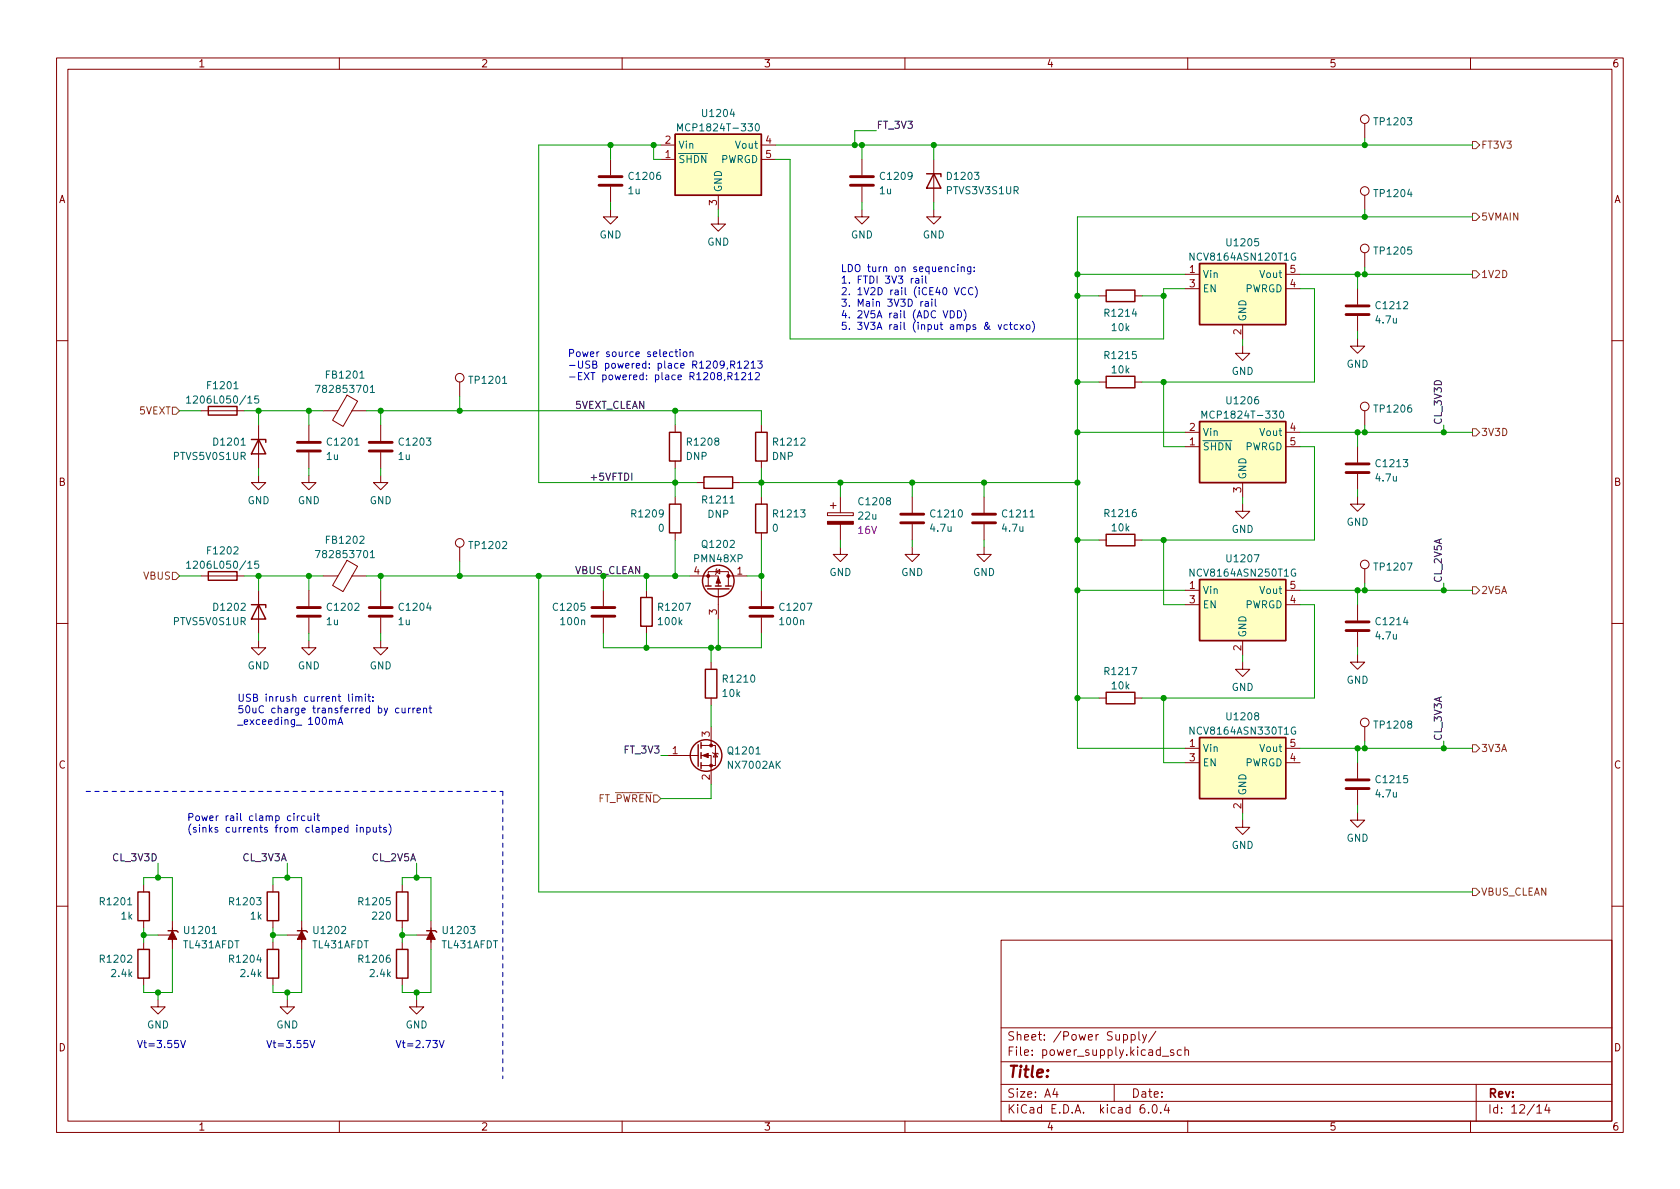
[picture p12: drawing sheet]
<svg xmlns="http://www.w3.org/2000/svg" width="297mm" height="210mm" viewBox="0 0 297 210" stroke-linecap="round" stroke-linejoin="round" font-family="sans-serif">
<g fill="none" stroke="#840000" stroke-width=".18">
<path d="M10 10.2h277v190.1h-277zM12 12.2h273v186.1h-273zM60 10.2v2M110 10.2v2M160 10.2v2M210 10.2v2M260 10.2v2M107.9 37.1v1.2h1.3l-1.3 1.3-1.2-1.3h1.2M107.9 28.2v2.8M107.9 33v2.8M116.8 28.2h2.6M116.8 25.6h2.6"/>
<path d="M127 38.3v1.3h1.3l-1.3 1.3-1.3-1.3h1.3M127 34.5v2.6M134.6 28.2h2.6M134.6 25.6h2.6M152.4 37.1v1.2h1.3l-1.3 1.3-1.3-1.3h1.3M152.4 28.2v2.8M152.4 33v2.8M165.1 37.1v1.2h1.3l-1.3 1.3-1.3-1.3h1.3M165.1 28.2v7.6M241.3 21.8v2.6M241.3 34.5v2.6M194.3 52.3h1.3"/>
<path d="M200.7 52.3h1.2M209.5 48.5h2.6M209.5 51h2.6M219.7 57.4v2.5M227.3 48.5h2.6M227.3 51h2.6M240 59.9v1.3h1.3l-1.3 1.3-1.2-1.3h1.2M240 51v2.8M240 55.9v2.8M241.3 44.7v2.5M10 60.2h2M35.6 72.6h7.6"/>
<path d="M45.7 75.2v7.6M54.6 75.2v2.8M57.1 72.6h2.6M61.4 69.9l1.8 1-2.5 4.5-1.9-1.1zM62.2 72.6h2.6M67.3 75.2v2.8M81.3 67.6v2.5M119.4 75.2v1.2M134.6 75.2v1.2M194.3 67.6h1.3M200.7 67.6h1.2M209.5 79h2.6"/>
<path d="M209.5 76.4h2.6M219.7 61.2v1.3h1.3l-1.3 1.2-1.3-1.2h1.3M227.3 79h2.6M227.3 76.4h2.6M240 79v2.8M241.3 72.6v2.6M285 60.2h2M45.7 84.1v1.2h1.3l-1.3 1.3-1.3-1.3h1.3M54.6 84.1v1.2h1.3l-1.3 1.3-1.3-1.3h1.3M54.6 80v2.8M61.4 99.1l1.8 1-2.5 4.5-1.9-1.1zM67.3 84.1v1.2h1.3l-1.3 1.3-1.3-1.3h1.3"/>
<path d="M67.3 80v2.8M81.3 96.8v2.5M119.4 81.5v1.3M119.4 87.9v1.2M119.4 94.2v1.3M123.2 85.3h1.3M129.5 85.3h1.3M134.6 81.5v1.3M134.6 87.9v1.2M134.6 94.2v1.3M146.3 90.7h4.6v.5h-4.6zM146.8 89.4h1"/>
<path d="M147.3 88.9v1M148.6 96.8v1.2h1.3l-1.3 1.3-1.3-1.3h1.3M148.6 87.9v2.8M148.6 92.7v2.8M161.3 96.8v1.2h1.3l-1.3 1.3-1.3-1.3h1.3M161.3 87.9v2.8M161.3 92.7v2.8M174 96.8v1.2h1.3l-1.3 1.3-1.3-1.3h1.3M174 87.9v2.8M174 92.7v2.8M194.3 95.5h1.3M200.7 95.5h1.2"/>
<path d="M219.7 89.1v1.3h1.3l-1.3 1.3-1.3-1.3h1.3M219.7 85.3v2.6M240 87.9v1.2h1.3l-1.3 1.3-1.2-1.3h1.2M240 83.8v2.8M10 110.2h2M35.6 101.8h7.6M45.7 113.3v1.2h1.3l-1.3 1.3-1.3-1.3h1.3M45.7 104.4v7.6M54.6 113.3v1.2h1.3l-1.3 1.3-1.3-1.3h1.3M54.6 104.4v2.8M54.6 109.2v2.8M57.1 101.8h2.6"/>
<path d="M62.2 101.8h2.6M67.3 113.3v1.2h1.3l-1.3 1.3-1.3-1.3h1.3M67.3 104.4v2.8M67.3 109.2v2.8M106.7 104.4v2.8M106.7 109.2v2.8M114.3 104.4v1.3M114.3 110.7v1.3M121.9 101.8h5.1v1.8M125.2 103.6v-2.5h3.6v2.5M125.7 117.1v1.3M126.6 101.1l.7-.4v.8z"/>
<path d="M126.7 100.6l-.1 .1v.8l-.1 .1M127 104.1v5.4M128.8 101.8h3.3M134.6 104.4v2.8M134.6 109.2v2.8M209.5 104.4h2.6M209.5 106.9h2.6M219.7 117.1v1.3h1.3l-1.3 1.2-1.3-1.2h1.3M219.7 113.3v2.5M227.3 104.4h2.6M227.3 106.9h2.6M240 115.8v1.3h1.3l-1.3 1.3-1.2-1.3h1.2"/>
<path d="M240 106.9v2.8M240 111.8v2.7M241.3 100.6v2.5M285 110.2h2M118.1 133.6h5.3M124 133.6h1.7v5.1M124 131.8h2.5v3.6h-2.5M125.7 123.4v1.3M125.7 128.5v3.3M126 133.1l.1 .1h.8l.1 .1M126.5 133.2l.4 .7h-.8zM194.3 123.4h1.3"/>
<path d="M200.7 123.4h1.2M209.5 132.3h2.6M209.5 134.9h2.6M227.3 132.3h2.6M227.3 134.9h2.6M240 134.9v2.8M240 139.7v2.8M241.3 128.5v2.6M25.4 156.5v1.2M48.3 156.5v1.2M71.1 156.5v1.2M219.7 145v1.3h1.3l-1.3 1.3-1.3-1.3h1.3"/>
<path d="M219.7 141.2v2.6M240 143.8v1.2h1.3l-1.3 1.3-1.2-1.3h1.2M10 160.2h2M25.4 162.8v1.3M25.4 166.6v1.3M25.4 173v1.2M27.9 176.8v1.2h1.3l-1.3 1.3-1.2-1.3h1.2M27.9 165.3h2.6M30.5 164.1v2.5M30.5 162.8v5.1M48.3 162.8v1.3M48.3 166.6v1.3"/>
<path d="M48.3 173v1.2M50.8 176.8v1.2h1.3l-1.3 1.3-1.3-1.3h1.3M50.8 165.3h2.5M53.3 164.1v2.5M53.3 162.8v5.1M71.1 162.8v1.3M71.1 166.6v1.3M71.1 173v1.2M73.7 176.8v1.2h1.2l-1.2 1.3-1.3-1.3h1.3M73.7 165.3h2.5M76.2 164.1v2.5M76.2 162.8v5.1"/>
<path d="M177 166.3h108v32h-108zM285 160.2h2M60 198.3v2M110 198.3v2M160 198.3v2M177 194.8h108M177 191.8h108M177 187.8h108M177 181.8h108M186.5 192.5l-.4 1h1M186.9 193v1M197 191.8v3"/>
<path d="M200 183l.4-.1 .3 .3v.4l-.1 .3h-.6M200 182.9v1.5M201.4 182.4v1.3l.2 .2M202 182.9l.4 1M202.3 195.3a.59 .59 0 0 0-.7 .7v.5l.1 .3h.4l.3-.1v-.5l-.1-.2-.4-.1-.3 .3M202.7 182.9l-.5 1.4-.2 .1M203.1 196.7v.1M203.9 195.4l.2-.1a.81 .81 0 0 1 .6 .7 .81 .81 0 0 1-.3 .8h-.2a.81 .81 0 0 1-.6-.6 .81 .81 0 0 1 .3-.8zM204.4 182.4l-1.3 1.9M205.2 196.7v.1M205.5 186.8h1.1M206.2 195.3l-.3 1h.9"/>
<path d="M206.6 195.8v1M207.5 185.7l-.4-.1-.2 .2 .1 .3 .5 .1v.4h-.6M208.9 185.7l-.5-.1-.3 .3v.4l.2 .3h.6M209.5 185.8l.2-.2 .4 .1v.9M209.5 185.1v1.5M210 198.3v2M260 198.3v2M261 191.8v6.5M271.7 195.8l.5-.5v1.5M271.7 196.8h.9M273.5 195.3l-.4 1h1M273.9 195.8v1"/>
<circle cx="241.3" cy="21.1" r=".76"/>
<circle cx="241.3" cy="33.8" r=".76"/>
<circle cx="241.3" cy="43.9" r=".76"/>
<circle cx="81.3" cy="66.8" r=".76"/>
<circle cx="241.3" cy="71.9" r=".76"/>
<circle cx="81.3" cy="96" r=".76"/>
<circle cx="241.3" cy="99.8" r=".76"/>
<circle cx="241.3" cy="127.8" r=".76"/>
</g>
<g fill="#ffffc2" stroke="#ffffc2" stroke-width=".18">
<path d="M212.1 130.4h15.2v10.8h-15.2z"/>
<path d="M212.1 102.5h15.2v10.8h-15.2z"/>
<path d="M212.1 46.6h15.2v10.8h-15.2z"/>
<path d="M119.4 23.7h15.2v10.8h-15.2z"/>
<path d="M212.1 74.5h15.2v10.8h-15.2z"/>
</g>
<g fill="none" stroke="#840000" stroke-width=".25">
<path d="M119.4 23.7h15.2v10.8h-15.2zM163.8 30.7h2.6v.5M165.1 30.7l1.3 2.6h-2.6zM195.6 51.3h5.1v2h-5.1zM212.1 46.6h15.2v10.8h-15.2zM36.8 71.9h5.1v1.5h-5.1zM44.4 77.7h2.6v.5M45.7 77.7l1.3 2.6h-2.6zM118.4 76.4h2v5.1h-2zM133.6 76.4h2v5.1h-2zM195.6 66.5h5.1v2.1h-5.1zM212.1 74.5h15.2v10.8h-15.2z"/>
<path d="M118.4 89.1h2v5.1h-2zM124.5 84.3h5v2.1h-5zM133.6 89.1h2v5.1h-2zM195.6 94.5h5.1v2h-5.1zM36.8 101.1h5.1v1.5h-5.1zM44.4 106.9h2.6v.5M45.7 106.9l1.3 2.6h-2.6zM113.3 105.7h2v5h-2zM124.7 118.4h2v5h-2zM124.7 103.6h1M125.1 104.1h3.8M126.5 103.6h1"/>
<path d="M128.3 103.6h1M212.1 102.5h15.2v10.8h-15.2zM123.4 131.7v3.8M124 131.3v1M124 133.1v1M124 134.9v1M195.6 122.4h5.1v2.1h-5.1zM212.1 130.4h15.2v10.8h-15.2zM24.4 157.7h2v5.1h-2zM47.2 157.7h2.1v5.1h-2.1zM70.1 157.7h2v5.1h-2zM24.4 167.9h2v5.1h-2z"/>
<path d="M29.7 164.6h1.5l.3 .2M47.2 167.9h2.1v5.1h-2.1zM52.6 164.6h1.5l.3 .2M70.1 167.9h2v5.1h-2zM75.4 164.6h1.6l.2 .2"/>
<circle cx="127" cy="102.7" r="2.79"/>
<circle cx="124.8" cy="133.6" r="2.79"/>
</g>
<g fill="none" stroke="#006464" stroke-width=".18">
<path d="M119.8 23.2v-1.3l.4 .9 .4-.9v1.3M133.7 22l.1-.1a.68 .68 0 0 1 .5 .6 .68 .68 0 0 1-.5 .7l-.1-.2-.2-.3zM229 44.8a.59 .59 0 0 0-.7 .6 .59 .59 0 0 0 .7 .6l.1-.5h-.3M33 70.4l.4-.4v1.3M33 71.3h.7M45.7 70h-.6l-.1 .6 .2-.1 .4 .1 .2 .1-.1 .5-.2 .1-.5-.1M55.7 68.1h.9l-.5 1.3M63.6 66.9h.8M65.5 68.5l.3-.4v1.3M65.5 69.4h.7M212.5 74v-1.3l.4 .9 .5-.9v1.3M226.4 72.8l.1-.1a.68 .68 0 0 1 .5 .6 .68 .68 0 0 1-.5 .7l-.1-.2-.2-.3z"/>
<path d="M33 99.6l.4-.4v1.3M45.7 99.2h-.6l-.1 .6 .2-.1 .4 .1 .2 .2-.1 .4-.2 .1-.5-.1M55.7 97.3h.9l-.5 1.3M65.5 97.7l.3-.4v1.3M65.5 98.6h.7M33 100.5h.7M229 100.7a.59 .59 0 0 0-.7 .6 .59 .59 0 0 0 .7 .5l.1-.4h-.3M229 128.6a.59 .59 0 0 0-.7 .6 .59 .59 0 0 0 .7 .6l.1-.5h-.3"/>
</g>
<g fill="#840000" stroke="#840000" stroke-width=".18">
<path d="M30.5 164.6l.7 1.5h-1.5z"/>
<path d="M124.2 133.6l1-.4v.8z"/>
<path d="M146.3 92.2h4.6v.5h-4.6z"/>
<path d="M53.3 164.6l.8 1.5h-1.5z"/>
<path d="M76.2 164.6l.8 1.5h-1.6z"/>
<path d="M127 102.1l.4 1h-.8z"/>
<circle cx="125.7" cy="135.4" r=".25"/>
<circle cx="125.7" cy="131.8" r=".25"/>
<circle cx="125.2" cy="101.8" r=".25"/>
<circle cx="128.8" cy="101.8" r=".25"/>
</g>
<g fill="none" stroke="#840000" stroke-width=".51">
<path d="M105.9 32.8h4.1M105.9 31.2h4.1M150.4 32.8h4M150.4 31.2h4M238 55.6h4.1M238 54.1h4.1M52.6 79.8h4M52.6 78.2h4M65.3 79.8h4M65.3 78.2h4M159.3 92.5h4M159.3 90.9h4"/>
<path d="M172 92.5h4M172 90.9h4M238 83.6h4.1M238 82h4.1M52.6 109h4M52.6 107.4h4M65.3 109h4M65.3 107.4h4M104.6 109h4.1M104.6 107.4h4.1M132.6 109h4.1M132.6 107.4h4.1"/>
<path d="M238 111.5h4.1M238 110h4.1M238 139.4h4.1M238 137.9h4.1"/>
</g>
<path d="M260.3 37.7h.7l.6 .6-.6 .7h-.7zM260.3 25h.7l.6 .6-.6 .7h-.7zM260.3 47.9h.7l.6 .6-.6 .6h-.7zM30.5 72h.6l.6 .6-.6 .7h-.6zM260.3 75.8h.7l.6 .6-.6 .7h-.7zM30.5 101.2h.6l.6 .6-.6 .7h-.6zM260.3 103.8h.7l.6 .6-.6 .6h-.7zM260.3 131.7h.7l.6 .6-.6 .7h-.7zM115.6 140.6h.6l.6 .6-.6 .7h-.6zM260.3 157.1h.7l.6 .6-.6 .7h-.7z" fill="none" stroke="#725600" stroke-width=".18"/>
<g fill="none" stroke="#0000c2" stroke-width=".18">
<path d="M161.5 49.2l-.4 .3M161.9 49.3h.5l.1 .8M162.5 49.5l-.5 .1-.1 .2 .1 .3 .5-.1M162.8 53.3v.9M163.1 49.2v.9M163.2 53.3l-.4 .3M163.6 53.4h.5v.8M163.7 48.8v1.1l.1 .2M164.1 53.6l-.4 .1-.2 .2 .2 .3 .4-.1M164.8 53.3v.9M165.4 52.9v1.1l.1 .2M168 54.9a.64 .64 0 0 1 .8 .7 .64 .64 0 0 1-.8 .6z"/>
<path d="M168.7 50.9l.5 1.2 .4-1.2M168.8 47.2h-.4l-.2 .2 .1 .6h.5M169.3 54.9a.64 .64 0 0 1 .7 .7 .64 .64 0 0 1-.7 .6zM169.3 46.8v.1M169.3 47.2v.8M170 47.3l.1-.1h.3l.1 .8M170 47.2v.8M170.4 54.8a1.46 1.46 0 0 1 0 1.9M170.7 51a.6 .6 0 0 0-.8 .4 .6 .6 0 0 0 .6 .7l.2-.1M171.6 47.2v1l-.2 .3-.3-.1M171.6 47.2h-.3l-.3 .2 .2 .6h.4M172 51a.6 .6 0 0 0-.8 .4 .6 .6 0 0 0 .6 .7l.2-.1"/>
<path d="M172.3 47.9v.1M172.3 47.2v.2M172.4 50.7a1.46 1.46 0 0 1 0 1.9M176.5 57.4l.3 .9 .3-.9M178.1 57.5l-.3-.1-.3 .3 .1 .5h.5M178.5 57.4h.5M178.7 57v1.1l.3 .2M179.9 57.5l-.3-.1-.3 .3 .1 .5h.5M180.4 57.4l.6 .9M181 57.4l-.6 .9M181.5 57.5l.2-.1 .3 .1 .1 .5-.1 .2-.3 .1-.2-.2zM182.5 56.8a1.46 1.46 0 0 1 0 1.9"/>
<path d="M119.3 62.2h.5M119.5 61.8v1.1l.3 .2M120.2 61.8v.1M120.2 62.2v.9M120.9 62.3l.3-.1 .3 .3v.3l-.3 .3-.3-.1-.1-.2zM122 62.3l.2-.1 .3 .1v.8M122 62.2v.9M128.7 66.5h.6l.1-.2v-.3l-.7-.1v1.2M129 66.5l.4 .6M129.2 64.5l.6-.1 .1-.1v-.3l-.7-.2v1.3M129.5 64.5l.4 .6M129.9 66.2l.4-.3v1.2"/>
<path d="M129.9 67.1h.7M130.4 64.2l.4-.4v1.3M130.4 65.1h.7M131.1 66l.5-.1 .3 .3-.8 .9h.8M131.6 64l.5-.2 .2 .4-.7 .9h.7M132.3 66.2l.4-.3v1.2M132.3 67.1h.8M132.8 64.2l.4-.4v1.3M132.8 65.1h.7M133.5 66l.5-.1 .3 .3-.8 .9h.8M134 63.8h.8l-.5 .5 .4 .1v.6l-.2 .1-.5-.1M58.3 127.4l.1-.1h.3l.1 .8"/>
<path d="M58.8 127.4l.2-.1h.3v.8M59.8 128.1l.4-1.3 .4 1.3M59.9 127.7h.6M61.6 122.7v1.1l.2 .2M62.3 122.7v.2M62.3 123.2v.8M62.9 123.3l.2-.1h.3l.1 .8M62.9 123.2v.8M63.5 123.4l.1-.2h.3l.1 .8M64.6 122.7v.2M64.6 123.2v.8M65 123.2h.5"/>
<path d="M65.2 122.7v1.1l.3 .2M65.9 123.9v.1M65.9 123.2v.2M70.5 125.3l-.3-.1-.3 .3 .1 .5h.5M71.1 125.2v.8l.3 .1 .2-.2M71.6 125.2v.9M72.2 125.2v.9M72.6 125.2l-.4 .3M73 125.2v.9M73.4 125.2l-.4 .3M73.7 125.6l.6-.1v-.2l-.4-.1-.2 .2 .1 .6h.5M74.9 125.3l.2-.1 .3 .1v.8"/>
<path d="M74.9 125.2v.9M75.9 125.2h.4M76 124.8v1.1l.3 .2M52 143.8v.2M52 144.3v.8M52.6 144.3v.8M52.9 144.3l-.3 .2M53.9 144.3h-.4l-.2 .2 .1 .6h.5M54.4 144.3l.1 .8h.3l.2-.1M55 144.3v.8M55.6 143.8v.2M55.6 144.3v.8"/>
<path d="M56 144.3h.5M56.2 143.8v1.1l.3 .2M63.1 145.9v.1M63.1 146.3v.9M63.7 146.4l.2-.1 .3 .1v.8M63.7 146.3v.9M64.8 146.4l.4-.1 .3 .3-.2 .5h-.5M64.8 146.3v1.3M66 146.3l.1 .8 .3 .1 .1-.2M66.5 146.3v.9M67 146.3h.4M67.1 145.9v1.1l.3 .2"/>
<path d="M68.3 146.4l-.3-.1-.2 .2 .1 .2 .4 .1v.3h-.5M68.8 145.7a1.46 1.46 0 0 1 0 1.9M31.9 184l.5 1.3 .4-1.3M54.8 184l.4 1.3 .5-1.3M77.7 184l.4 1.3 .4-1.3"/>
</g>
<path d="M15.2 139.9h73.7M88.9 139.9v50.8" fill="none" stroke="#0000c2" stroke-width=".18" stroke-dasharray=".8 .8"/>
<g fill="none" stroke="#009600" stroke-width=".18">
<path d="M107.9 25.6v2.6M107.9 35.8v1.3M115.6 25.6v2.6h1.2M116.8 25.6h-21.6v59.7h28M127 37.1v1.2M137.2 28.2h2.5v31.7h66v-8.9h3.8M137.2 25.6h123.1M152.4 25.6v2.6M152.4 35.8v1.3M154.9 23.1h-3.8v2.5M165.1 25.6v2.6M165.1 35.8v1.3"/>
<path d="M241.3 24.4v1.2M241.3 37.1v1.2M260.3 38.3h-69.8v94h19M190.5 48.5h19M190.5 52.3h3.8M201.9 52.3h3.8M219.7 59.9v1.3M229.9 51h2.5v16.6h-30.5M229.9 48.5h30.4M240 48.5v2.5M240 58.7v1.2M241.3 47.2v1.3"/>
<path d="M31.7 72.6h3.9M43.2 72.6h13.9M45.7 72.6v2.6M54.6 72.6v2.6M64.8 72.6h69.8v2.6M67.3 72.6v2.6M81.3 70.1v2.5M119.4 72.6v2.6M190.5 76.4h19M190.5 67.6h3.8M205.7 67.6v11.4h3.8M229.9 79h2.5v16.5h-30.5"/>
<path d="M229.9 76.4h30.4M240 76.4v2.6M241.3 75.2v1.2M255.3 75.2v1.2M45.7 82.8v1.3M54.6 82.8v1.3M67.3 82.8v1.3M81.3 99.3v2.5M119.4 82.8v5.1M119.4 95.5v6.3M130.8 85.3h59.7M134.6 82.8v5.1"/>
<path d="M134.6 95.5v8.9M148.6 85.3v2.6M148.6 95.5v1.3M161.3 85.3v2.6M161.3 95.5v1.3M174 85.3v2.6M174 95.5v1.3M190.5 95.5h3.8M205.7 95.5v11.4h3.8M219.7 87.9v1.2M240 86.6v1.3M31.7 101.8h3.9"/>
<path d="M43.2 101.8h13.9M45.7 101.8v2.6M45.7 112v1.3M54.6 101.8v2.6M54.6 112v1.3M64.8 101.8h57.1M67.3 101.8v2.6M67.3 112v1.3M95.2 101.8v55.9h165.1M106.7 112v2.5h27.9v-2.5M106.7 101.8v2.6M114.3 101.8v2.6"/>
<path d="M114.3 112v2.5M125.7 114.5v2.6M127 109.5v5M132.1 101.8h2.5M190.5 104.4h19M219.7 115.8v1.3M229.9 106.9h2.5v16.5h-30.5M229.9 104.4h30.4M240 104.4v2.5M240 114.5v1.3M241.3 103.1v1.3M255.3 103.1v1.3"/>
<path d="M116.8 133.6h1.3M125.7 124.7v3.8M125.7 138.7v2.5h-8.9M190.5 123.4h3.8M205.7 123.4v11.5h3.8M229.9 132.3h30.4M240 132.3v2.6M241.3 131.1v1.2M255.3 131.1v1.2M25.4 156.5v-1.3h5.1v7.6M27.9 152.6v2.6M48.3 156.5v-1.3h5v7.6"/>
<path d="M50.8 152.6v2.6M71.1 156.5v-1.3h5.1v7.6M73.7 152.6v2.6M219.7 143.8v1.2M240 142.5v1.3M25.4 164.1v2.5M25.4 165.3h2.5M27.9 175.5v1.3M30.5 167.9v7.6h-5.1v-1.3M48.3 164.1v2.5M48.3 165.3h2.5M50.8 175.5v1.3"/>
<path d="M53.3 167.9v7.6h-5v-1.3M71.1 165.3h2.6M71.1 164.1v2.5M73.7 175.5v1.3M76.2 167.9v7.6h-5.1v-1.3"/>
</g>
<g fill="#009600" stroke="#009600" stroke-width=".18">
<circle cx="241.3" cy="38.3" r=".46"/>
<circle cx="241.3" cy="25.6" r=".46"/>
<circle cx="240" cy="48.5" r=".46"/>
<circle cx="255.3" cy="104.4" r=".46"/>
<circle cx="255.3" cy="76.4" r=".46"/>
<circle cx="241.3" cy="48.5" r=".46"/>
<circle cx="240" cy="76.4" r=".46"/>
<circle cx="241.3" cy="76.4" r=".46"/>
<circle cx="152.4" cy="25.6" r=".46"/>
<circle cx="165.1" cy="25.6" r=".46"/>
<circle cx="107.9" cy="25.6" r=".46"/>
<circle cx="115.6" cy="25.6" r=".46"/>
<circle cx="151.1" cy="25.6" r=".46"/>
<circle cx="240" cy="104.4" r=".46"/>
<circle cx="241.3" cy="104.4" r=".46"/>
<circle cx="241.3" cy="132.3" r=".46"/>
<circle cx="255.3" cy="132.3" r=".46"/>
<circle cx="240" cy="132.3" r=".46"/>
<circle cx="205.7" cy="52.3" r=".46"/>
<circle cx="190.5" cy="67.6" r=".46"/>
<circle cx="205.7" cy="67.6" r=".46"/>
<circle cx="190.5" cy="95.5" r=".46"/>
<circle cx="190.5" cy="85.3" r=".46"/>
<circle cx="174" cy="85.3" r=".46"/>
<circle cx="190.5" cy="52.3" r=".46"/>
<circle cx="190.5" cy="48.5" r=".46"/>
<circle cx="161.3" cy="85.3" r=".46"/>
<circle cx="205.7" cy="95.5" r=".46"/>
<circle cx="190.5" cy="76.4" r=".46"/>
<circle cx="148.6" cy="85.3" r=".46"/>
<circle cx="205.7" cy="123.4" r=".46"/>
<circle cx="190.5" cy="104.4" r=".46"/>
<circle cx="190.5" cy="123.4" r=".46"/>
<circle cx="119.4" cy="85.3" r=".46"/>
<circle cx="114.3" cy="101.8" r=".46"/>
<circle cx="134.6" cy="85.3" r=".46"/>
<circle cx="119.4" cy="72.6" r=".46"/>
<circle cx="48.3" cy="165.3" r=".46"/>
<circle cx="25.4" cy="165.3" r=".46"/>
<circle cx="27.9" cy="155.2" r=".46"/>
<circle cx="50.8" cy="175.5" r=".46"/>
<circle cx="27.9" cy="175.5" r=".46"/>
<circle cx="81.3" cy="72.6" r=".46"/>
<circle cx="67.3" cy="72.6" r=".46"/>
<circle cx="67.3" cy="101.8" r=".46"/>
<circle cx="54.6" cy="101.8" r=".46"/>
<circle cx="95.2" cy="101.8" r=".46"/>
<circle cx="81.3" cy="101.8" r=".46"/>
<circle cx="54.6" cy="72.6" r=".46"/>
<circle cx="71.1" cy="165.3" r=".46"/>
<circle cx="73.7" cy="155.2" r=".46"/>
<circle cx="50.8" cy="155.2" r=".46"/>
<circle cx="73.7" cy="175.5" r=".46"/>
<circle cx="125.7" cy="114.5" r=".46"/>
<circle cx="127" cy="114.5" r=".46"/>
<circle cx="114.3" cy="114.5" r=".46"/>
<circle cx="134.6" cy="101.8" r=".46"/>
<circle cx="119.4" cy="101.8" r=".46"/>
<circle cx="45.7" cy="72.6" r=".46"/>
<circle cx="45.7" cy="101.8" r=".46"/>
</g>
<text font-size="2.8" fill="#840000" x="178" y="190.6">Title:</text>
<g font-size="2.1" fill="#840000">
<text x="178" y="184">Sheet: /Power Supply/</text>
<text x="178" y="186.7">File: power_supply.kicad_sch</text>
<text x="178" y="196.9">KiCad E.D.A. kicad 6.0.4</text>
<text x="178" y="194.1">Size: A4</text>
<text x="200" y="194.1">Date:</text>
<text x="263" y="194.1">Rev:</text>
<text x="263" y="196.9">Id: 12/14</text>
</g>
<g font-size="1.8" fill="#840000">
<text x="35" y="11.9">1</text>
<text x="85" y="11.9">2</text>
<text x="135" y="11.9">3</text>
<text x="185" y="11.9">4</text>
<text x="235" y="11.9">5</text>
<text x="285" y="11.9">6</text>
<text x="10.3" y="35.9">A</text>
<text x="285.3" y="35.9">A</text>
<text x="10.3" y="85.9">B</text>
<text x="285.3" y="85.9">B</text>
<text x="10.3" y="135.9">C</text>
<text x="285.3" y="135.9">C</text>
<text x="10.3" y="185.9">D</text>
<text x="285.3" y="185.9">D</text>
<text x="35" y="199.9">1</text>
<text x="85" y="199.9">2</text>
<text x="135" y="199.9">3</text>
<text x="185" y="199.9">4</text>
<text x="235" y="199.9">5</text>
<text x="285" y="199.9">6</text>
</g>
<g font-size="1.8" fill="#006464">
<text x="120.8" y="23.2">MCP1824T-330</text>
<text x="124.4" y="20.7">U1204</text>
<text x="243.2" y="22.1">TP1203</text>
<text x="119.9" y="28.8">~{SHDN}PWRGD</text>
<text x="119.9" y="26.3">Vin</text>
<text x="130.2" y="26.3">Vout</text>
<text x="111.1" y="34.3">1u</text>
<text x="111.4" y="31.8">C1206</text>
<text x="127.6" y="34" transform="rotate(-90 127.6 34)">GND</text>
<text x="155.5" y="34.3">1u</text>
<text x="155.8" y="31.8">C1209</text>
<text x="167.5" y="34.3">PTVS3V3S1UR</text>
<text x="167.7" y="31.8">D1203</text>
<text x="243.2" y="34.8">TP1204</text>
<text x="106" y="42.2">GND</text>
<text x="125" y="43.4">GND</text>
<text x="150.4" y="42.2">GND</text>
<text x="163.1" y="42.2">GND</text>
<text x="210.8" y="46.1">NCV8164ASN120T1G</text>
<text x="217.1" y="43.5">U1205</text>
<text x="243.2" y="45">TP1205</text>
<text x="212.6" y="49.1">Vin</text>
<text x="212.6" y="51.7">EN</text>
<text x="220" y="51.7">PWRGD</text>
<text x="222.9" y="49.1">Vout</text>
<text x="195.5" y="56">R1214</text>
<text x="196.6" y="58.5">10k</text>
<text x="220.3" y="56.9" transform="rotate(-90 220.3 56.9)">GND</text>
<text x="243.3" y="57.2">4.7u</text>
<text x="243.5" y="54.7">C1212</text>
<text x="195.5" y="63.5">R1215</text>
<text x="238.1" y="65">GND</text>
<text x="34.2" y="71.3">1206L050/15</text>
<text x="36.9" y="68.8">F1201</text>
<text x="56.6" y="69.5">782853701</text>
<text x="57.9" y="66.9">FB1201</text>
<text x="83.2" y="67.9">TP1201</text>
<text x="196.6" y="66">10k</text>
<text x="217.1" y="71.5">U1206</text>
<text x="217.7" y="66.3">GND</text>
<text x="212.6" y="77.1">Vin</text>
<text x="213.5" y="74">MCP1824T-330</text>
<text x="222.9" y="77.1">Vout</text>
<text x="243.2" y="72.9">TP1206</text>
<text x="30.8" y="81.3">PTVS5V0S1UR</text>
<text x="37.9" y="78.8">D1201</text>
<text x="57.8" y="81.3">1u</text>
<text x="58.1" y="78.8">C1201</text>
<text x="70.5" y="81.3">1u</text>
<text x="70.8" y="78.8">C1203</text>
<text x="121.3" y="81.3">DNP</text>
<text x="121.7" y="78.8">R1208</text>
<text x="136.5" y="81.3">DNP</text>
<text x="136.9" y="78.8">R1212</text>
<text x="212.6" y="79.6">~{SHDN}PWRGD</text>
<text x="243.5" y="82.6">C1213</text>
<text x="43.8" y="89.1">GND</text>
<text x="52.6" y="89.1">GND</text>
<text x="65.3" y="89.1">GND</text>
<text x="124.4" y="89">R1211</text>
<text x="152" y="89.3">C1208</text>
<text x="220.3" y="84.8" transform="rotate(-90 220.3 84.8)">GND</text>
<text x="243.3" y="85.1">4.7u</text>
<text x="111.9" y="91.5">R1209</text>
<text x="116.4" y="94">0</text>
<text x="125.1" y="91.6">DNP</text>
<text x="136.6" y="94">0</text>
<text x="136.9" y="91.5">R1213</text>
<text x="151.9" y="91.9">22u</text>
<text x="164.6" y="94">4.7u</text>
<text x="164.7" y="91.5">C1210</text>
<text x="177.3" y="94">4.7u</text>
<text x="177.4" y="91.5">C1211</text>
<text x="195.5" y="91.4">R1216</text>
<text x="196.6" y="94">10k</text>
<text x="217.7" y="94.2">GND</text>
<text x="238.1" y="93">GND</text>
<text x="34.2" y="100.6">1206L050/15</text>
<text x="36.9" y="98">F1202</text>
<text x="56.6" y="98.7">782853701</text>
<text x="57.9" y="96.1">FB1202</text>
<text x="83.2" y="97.1">TP1202</text>
<text x="122.9" y="99.4">PMN48XP</text>
<text x="124.3" y="96.9">Q1202</text>
<text x="146.6" y="101.8">GND</text>
<text x="159.3" y="101.8">GND</text>
<text x="172" y="101.8">GND</text>
<text x="210.8" y="102">NCV8164ASN250T1G</text>
<text x="217.1" y="99.4">U1207</text>
<text x="243.2" y="100.9">TP1207</text>
<text x="37.9" y="108">D1202</text>
<text x="58.1" y="108">C1202</text>
<text x="70.8" y="108">C1204</text>
<text x="98" y="108">C1205</text>
<text x="116.6" y="108">R1207</text>
<text x="138.1" y="108">C1207</text>
<text x="212.6" y="105">Vin</text>
<text x="212.6" y="107.6">EN</text>
<text x="220" y="107.6">PWRGD</text>
<text x="222.9" y="105">Vout</text>
<text x="30.8" y="110.5">PTVS5V0S1UR</text>
<text x="57.8" y="110.5">1u</text>
<text x="70.5" y="110.5">1u</text>
<text x="99.3" y="110.5">100n</text>
<text x="116.5" y="110.5">100k</text>
<text x="138" y="110.5">100n</text>
<text x="220.3" y="112.8" transform="rotate(-90 220.3 112.8)">GND</text>
<text x="243.3" y="113.1">4.7u</text>
<text x="243.5" y="110.5">C1214</text>
<text x="43.8" y="118.4">GND</text>
<text x="52.6" y="118.4">GND</text>
<text x="65.3" y="118.4">GND</text>
<text x="195.5" y="119.4">R1217</text>
<text x="127.8" y="123.2">10k</text>
<text x="128" y="120.7">R1210</text>
<text x="196.6" y="121.9">10k</text>
<text x="217.7" y="122.2">GND</text>
<text x="238.1" y="120.9">GND</text>
<text x="210.8" y="129.9">NCV8164ASN330T1G</text>
<text x="217.1" y="127.4">U1208</text>
<text x="243.2" y="128.8">TP1208</text>
<text x="128.9" y="135.9">NX7002AK</text>
<text x="128.9" y="133.4">Q1201</text>
<text x="212.6" y="133">Vin</text>
<text x="212.6" y="135.5">EN</text>
<text x="220" y="135.5">PWRGD</text>
<text x="222.9" y="133">Vout</text>
<text x="220.3" y="140.7" transform="rotate(-90 220.3 140.7)">GND</text>
<text x="243.3" y="141">4.7u</text>
<text x="243.5" y="138.5">C1215</text>
<text x="238.1" y="148.8">GND</text>
<text x="217.7" y="150.1">GND</text>
<text x="17.9" y="160.1">R1201</text>
<text x="40.7" y="160.1">R1203</text>
<text x="63.6" y="160.1">R1205</text>
<text x="21.4" y="162.6">1k</text>
<text x="32.4" y="167.7">TL431AFDT</text>
<text x="32.8" y="165.1">U1201</text>
<text x="44.3" y="162.6">1k</text>
<text x="55.3" y="167.7">TL431AFDT</text>
<text x="55.7" y="165.1">U1202</text>
<text x="66" y="162.6">220</text>
<text x="78.2" y="167.7">TL431AFDT</text>
<text x="78.5" y="165.1">U1203</text>
<text x="17.9" y="170.2">R1202</text>
<text x="19.8" y="172.8">2.4k</text>
<text x="40.7" y="170.2">R1204</text>
<text x="42.7" y="172.8">2.4k</text>
<text x="63.6" y="170.2">R1206</text>
<text x="65.5" y="172.8">2.4k</text>
<text x="26" y="181.9">GND</text>
<text x="48.8" y="181.9">GND</text>
<text x="71.7" y="181.9">GND</text>
</g>
<g font-size="1.8" fill="#0f0f0f">
<text x="154.9" y="22.8">FT_3V3</text>
<text x="101.6" y="72.3">5VEXT_CLEAN</text>
<text x="254.9" y="75.2" transform="rotate(-90 254.9 75.2)">CL_3V3D</text>
<text x="104.1" y="85">+5VFTDI</text>
<text x="254.9" y="103.1" transform="rotate(-90 254.9 103.1)">CL_2V5A</text>
<text x="254.9" y="131.1" transform="rotate(-90 254.9 131.1)">CL_3V3A</text>
<text x="110.5" y="133.2">FT_3V3</text>
<text x="20.2" y="152.3">CL_3V3D</text>
<text x="43" y="152.3">CL_3V3A</text>
<text x="65.9" y="152.3">CL_2V5A</text>
</g>
<g font-size="1.8" fill="#a90000">
<text x="117.6" y="27.9">1</text>
<text x="117.6" y="25.4">2</text>
<text x="135.4" y="25.4">4</text>
<text x="135.4" y="27.9">5</text>
<text x="126.7" y="36.3" transform="rotate(-90 126.7 36.3)">3</text>
<text x="210.3" y="48.3">1</text>
<text x="210.3" y="50.8">3</text>
<text x="228.1" y="50.8">4</text>
<text x="228.1" y="48.3">5</text>
<text x="219.5" y="59.2" transform="rotate(-90 219.5 59.2)">2</text>
<text x="210.3" y="76.2">2</text>
<text x="228.1" y="76.2">4</text>
<text x="210.3" y="78.7">1</text>
<text x="228.1" y="78.7">5</text>
<text x="219.5" y="87.1" transform="rotate(-90 219.5 87.1)">3</text>
<text x="122.7" y="101.6">4</text>
<text x="130.3" y="101.6">1</text>
<text x="210.3" y="104.1">1</text>
<text x="210.3" y="106.7">3</text>
<text x="228.1" y="106.7">4</text>
<text x="228.1" y="104.1">5</text>
<text x="126.7" y="108.7" transform="rotate(-90 126.7 108.7)">3</text>
<text x="219.5" y="115" transform="rotate(-90 219.5 115)">2</text>
<text x="125.5" y="130.3" transform="rotate(-90 125.5 130.3)">3</text>
<text x="118.9" y="133.3">1</text>
<text x="125.5" y="137.9" transform="rotate(-90 125.5 137.9)">2</text>
<text x="210.3" y="132.1">1</text>
<text x="210.3" y="134.6">3</text>
<text x="228.1" y="134.6">4</text>
<text x="228.1" y="132.1">5</text>
<text x="219.5" y="143" transform="rotate(-90 219.5 143)">2</text>
</g>
<g font-size="1.8" fill="#725600">
<text x="261.8" y="26.3">FT3V3</text>
<text x="261.8" y="39">5VMAIN</text>
<text x="261.8" y="49.1">1V2D</text>
<text x="24.7" y="73.3">5VEXT</text>
<text x="261.8" y="77.1">3V3D</text>
<text x="25.4" y="102.5">VBUS</text>
<text x="261.8" y="105">2V5A</text>
<text x="261.8" y="133">3V3A</text>
<text x="104.3" y="141.9">FT_~{PWREN}</text>
<text x="261.8" y="158.4">VBUS_CLEAN</text>
</g>
<g font-size="1.8" fill="#0000c2">
<text x="148.6" y="48.1">LDO turn on sequencing:</text>
<text x="148.6" y="50.1">1. FTDI 3V3 rail</text>
<text x="148.6" y="52.2">2. 1V2D rail (iCE40 VCC)</text>
<text x="148.6" y="54.2">3. Main 3V3D rail</text>
<text x="148.6" y="56.3">4. 2V5A rail (ADC VDD)</text>
<text x="148.6" y="58.3">5. 3V3A rail (input amps &amp; vctcxo)</text>
<text x="100.3" y="63.1">Power source selection</text>
<text x="100.3" y="65.2">-USB powered: place R1209,R1213</text>
<text x="100.3" y="67.2">-EXT powered: place R1208,R1212</text>
<text x="41.9" y="124.1">USB inrush current limit:</text>
<text x="41.9" y="126.1">50uC charge transferred by current</text>
<text x="41.9" y="128.2">_exceeding_ 100mA</text>
<text x="33" y="145.2">Power rail clamp circuit</text>
<text x="33" y="147.2">(sinks currents from clamped inputs)</text>
<text x="24.1" y="185.3">Vt=3.55V</text>
<text x="47" y="185.3">Vt=3.55V</text>
<text x="69.8" y="185.3">Vt=2.73V</text>
</g>
<text font-size="1.8" fill="#840084" x="151.8" y="94.4">16V</text>
<text font-size="1.8" fill="#009600" x="101.6" y="101.5">VBUS_CLEAN</text>
</svg>
